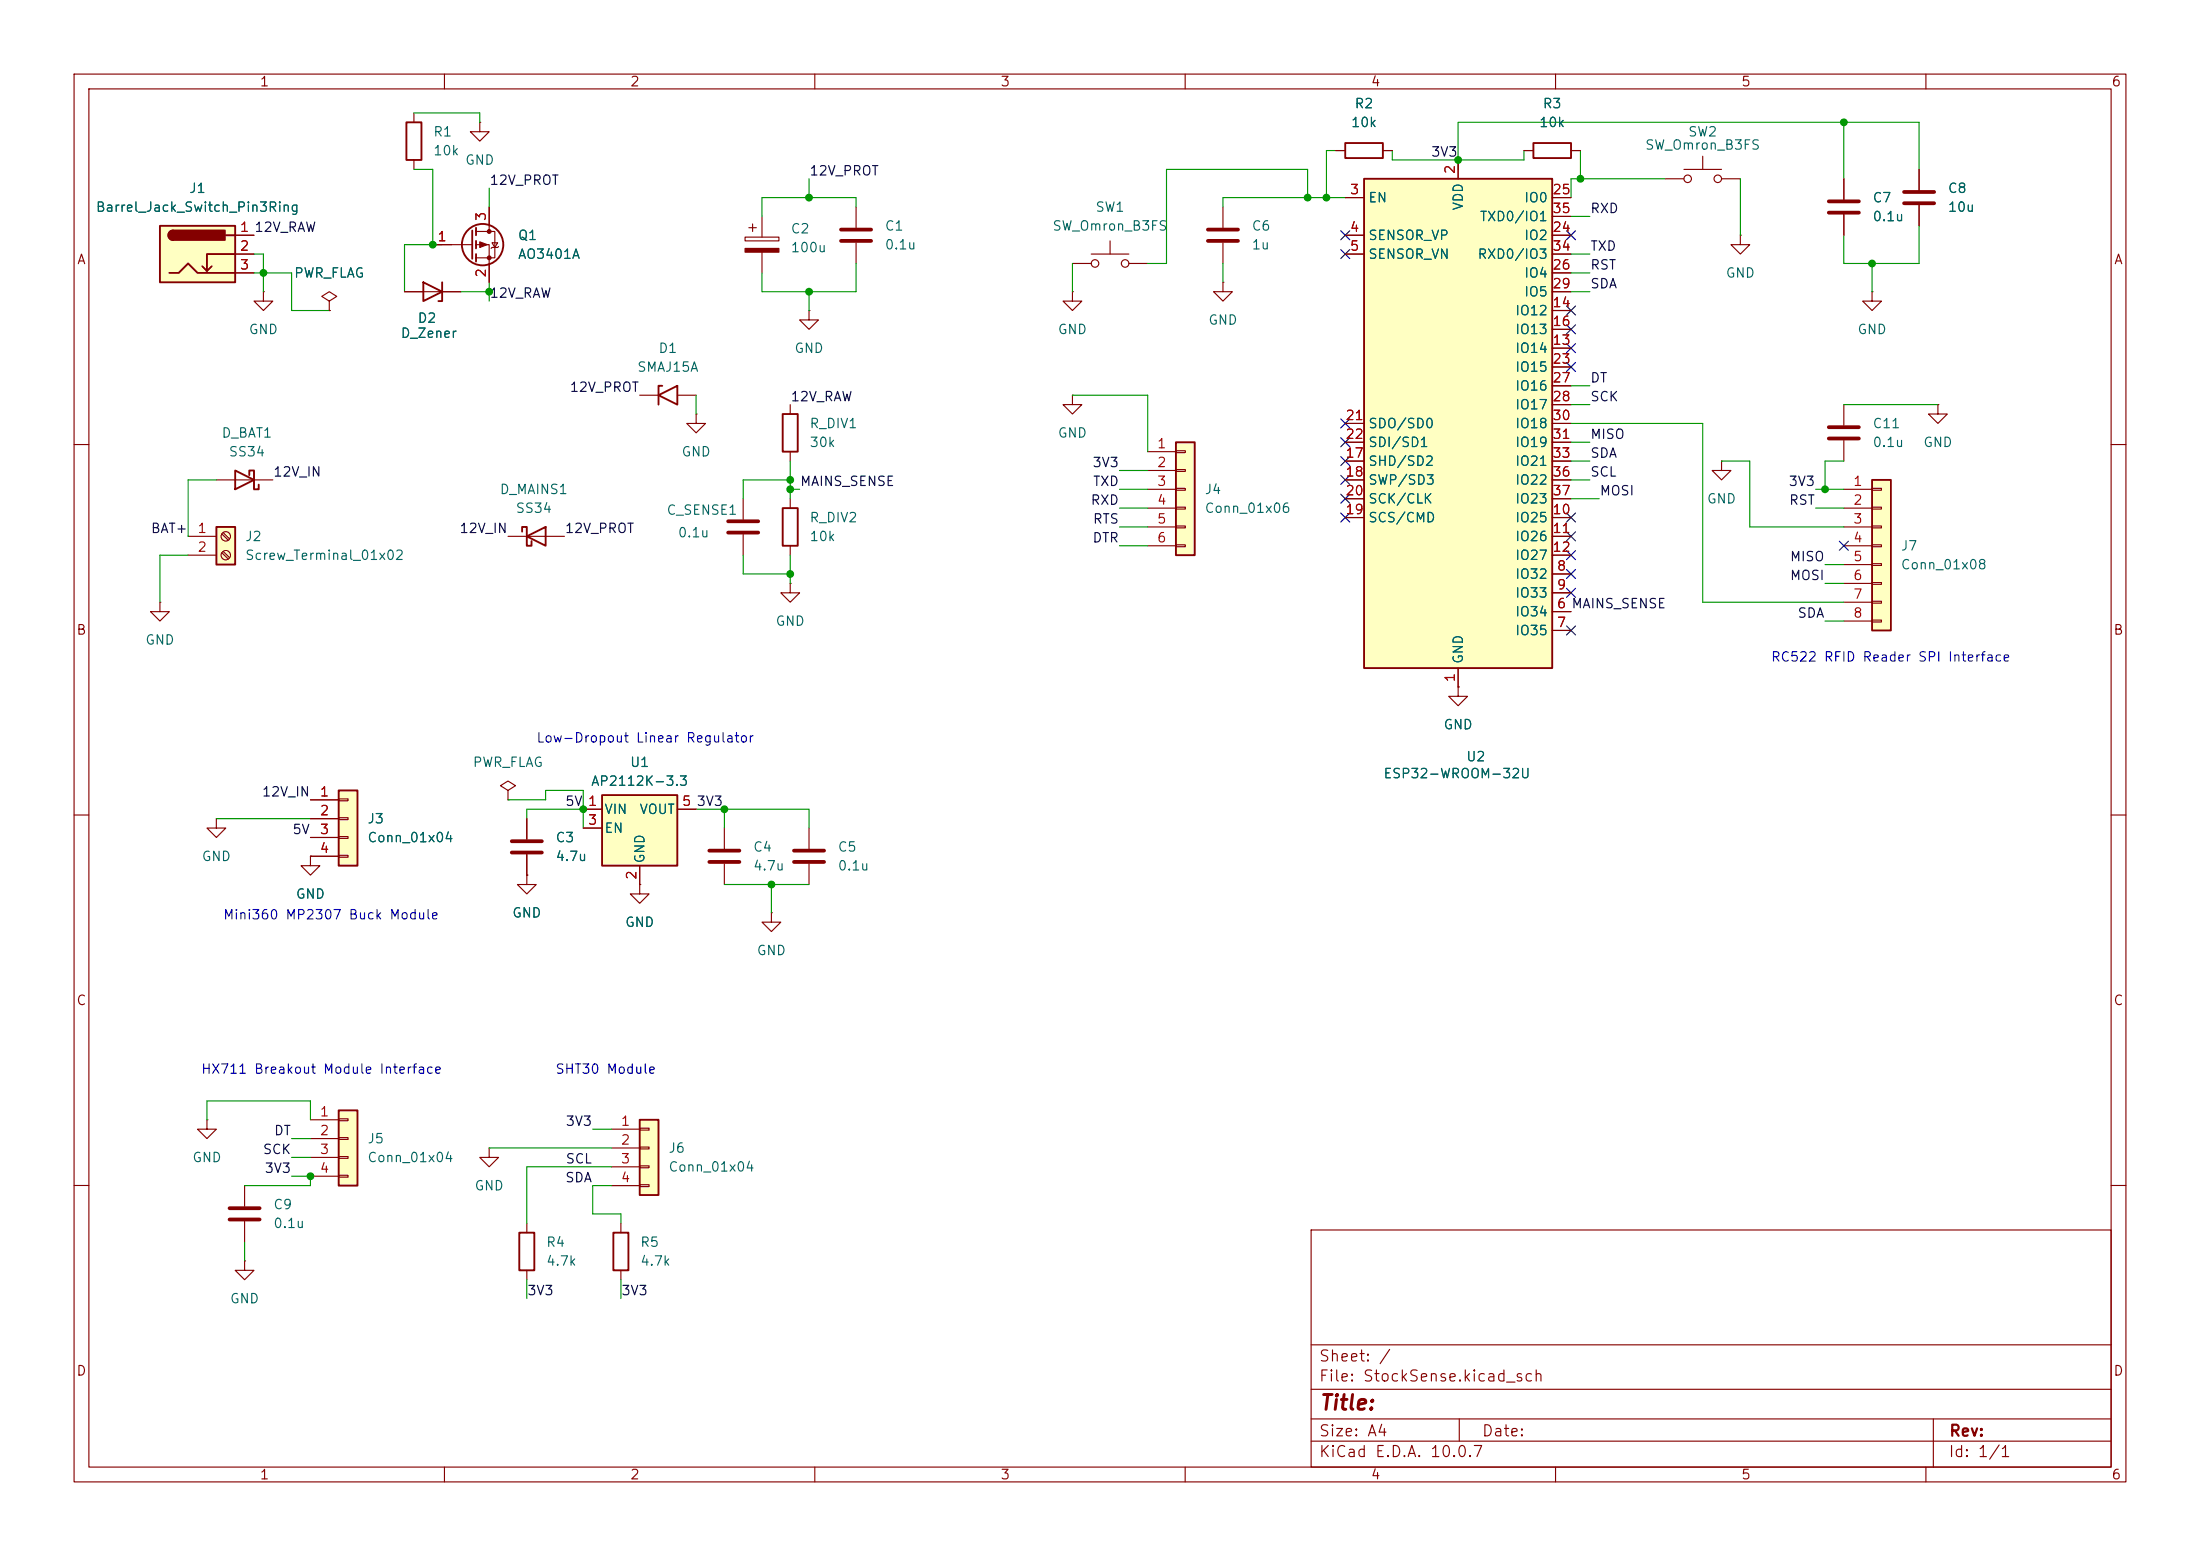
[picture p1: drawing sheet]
<svg xmlns="http://www.w3.org/2000/svg" width="297mm" height="210mm" viewBox="0 0 297 210" stroke-linecap="round" stroke-linejoin="round" font-family="sans-serif">
<g fill="none" stroke="#840000" stroke-width=".15">
<path d="M10 10h277v190h-277zM12 12h273v186h-273zM60 10v2M64.8 16.5v1.3h1.2l-1.2 1.3-1.3-1.3h1.3M64.8 16.5h.1M110 10v2M160 10v2M210 10v2M260 10v2M10 60h2M285 60h2M10 110h2"/>
<path d="M285 110h2M10 160h2M177 166h108v32h-108zM285 160h2M60 198v2M110 198v2M160 198v2M177 194.5h108M177 191.5h108M177 187.5h108M177 181.5h108M197 191.5v3"/>
<path d="M210 198v2M260 198v2M261 191.5v6.5"/>
</g>
<path d="M45.7 106.7h2.6v10.1h-2.6z" fill="#ffffc2"/>
<path d="M45.7 106.7h2.6v10.1h-2.6z" fill="none" stroke="#840000" stroke-width=".25"/>
<g fill="none" stroke="#840000" stroke-width=".15">
<path d="M29.2 110.5v1.3h1.3l-1.3 1.2-1.3-1.2h1.3M29.2 110.5h.1M41.9 108h3.8M41.9 110.5h3.8M41.9 113h3.8M41.9 115.6h3.8M45.7 107.8h1.3v.3h-1.3zM45.7 110.4h1.3v.2h-1.3zM45.7 112.9h1.3v.3h-1.3zM45.7 115.4h1.3v.3h-1.3zM68.6 106.7l1-.7-1-.6-1 .6 1 .7v1.3M68.6 108h.1"/>
<path d="M27.9 151.1v1.3h1.3l-1.3 1.3-1.2-1.3h1.2M27.9 151.1h.1"/>
</g>
<path d="M45.7 149.9h2.6v10.1h-2.6z" fill="#ffffc2"/>
<path d="M54.9 16.5h2v5.1h-2zM105.7 55.9h2v5.1h-2zM105.7 68.6h2v5.1h-2zM45.7 149.9h2.6v10.1h-2.6z" fill="none" stroke="#840000" stroke-width=".25"/>
<g fill="none" stroke="#840000" stroke-width=".15">
<path d="M55.9 15.2v1.3M55.9 21.6v1.3M106.7 54.6v1.3M106.7 61v1.2M106.7 67.3v1.3M106.7 73.7v1.2M41.9 151.1h3.8M41.9 153.7h3.8M41.9 156.2h3.8M41.9 158.8h3.8M45.7 151h1.3v.3h-1.3zM45.7 153.5h1.3v.3h-1.3z"/>
<path d="M45.7 156.1h1.3v.2h-1.3zM45.7 158.6h1.3v.3h-1.3z"/>
</g>
<path d="M86.4 151.1h2.5v10.2h-2.5z" fill="#ffffc2"/>
<path d="M86.4 151.1h2.5v10.2h-2.5z" fill="none" stroke="#840000" stroke-width=".25"/>
<path d="M82.5 152.4h3.9M82.5 154.9h3.9M82.5 157.5h3.9M86.4 152.3h1.2v.2h-1.2zM86.4 154.8h1.2v.3h-1.2zM86.4 157.4h1.2v.2h-1.2zM86.4 159.9h1.2v.2h-1.2zM33 170.2v1.3h1.3l-1.3 1.2-1.3-1.2h1.3M33 170.2h.1M33 160v2.8M33 164.8v2.8M82.5 160h3.9" fill="none" stroke="#840000" stroke-width=".15"/>
<path d="M31 163.1h4.1M31 164.6h4.1" fill="none" stroke="#840000" stroke-width=".51"/>
<path d="M252.7 64.8h2.6v20.3h-2.6z" fill="#ffffc2"/>
<g fill="none" stroke="#840000" stroke-width=".25">
<path d="M57.1 38.1l2.6 1.3-2.6 1.2zM59.7 38.1v2.5h-.5M63.8 31.1v3.8M64.3 30.7v1.1M64.3 32.5v1M64.3 34.3v1M88.9 53.3l2.5-1.2v2.5zM89.4 52.1h-.5v2.5M31.7 63.5l2.6 1.3-2.6 1.2zM33.7 64.1v-.6h.6v2.5h.6v-.6M70.5 71.8v-.7h.6v2.6h.7v-.7M71.1 72.4l2.6-1.3v2.6z"/>
<path d="M252.7 64.8h2.6v20.3h-2.6zM70.1 166.4h2v5.1h-2zM82.8 166.4h2v5.1h-2z"/>
<circle cx="65.2" cy="33" r="2.79"/>
</g>
<g fill="none" stroke="#840000" stroke-width=".15">
<path d="M35.6 39.4v1.2h1.2l-1.2 1.3-1.3-1.3h1.3M35.6 39.4h.1M54.6 39.4h7.6M58.4 33h5.4M64.3 31.2h2.5v3.6h-2.5M64.3 33h1.7v5.1M66 27.9v3.3M66.4 32.8h.8l-.4 .6zM67.3 33.3l-.1 .1h-.8l-.1 .1M100.6 32h4.6v.5h-4.6zM101.1 30.7h1M101.6 30.2v1"/>
<path d="M102.9 29.2v2.8M102.9 34v2.8M44.4 40.6l1.1-.6-1.1-.6-1 .6 1 .6v1.3M44.4 41.9h.1M86.4 53.3h2.5M91.4 53.3h2.6M94 55.9v1.3h1.2l-1.2 1.2-1.3-1.2h1.3M94 55.9h.1M29.2 64.8h7.6M68.6 72.4h7.6M100.3 67.3v2.8M100.3 72.1v2.8"/>
<path d="M106.7 78.7v1.3h1.2l-1.2 1.3-1.3-1.3h1.3M106.7 78.7h.1M248.9 66h3.8M248.9 68.6h3.8M248.9 71.1h3.8M248.9 73.7h3.8M248.9 76.2h3.8M248.9 78.7h3.8M252.7 65.9h1.3v.3h-1.3zM252.7 68.5h1.3v.2h-1.3zM252.7 71h1.3v.2h-1.3zM252.7 73.5h1.3v.3h-1.3z"/>
<path d="M252.7 76.1h1.3v.2h-1.3zM252.7 78.6h1.3v.3h-1.3zM21.6 81.3v1.3h1.3l-1.3 1.2-1.3-1.2h1.3M21.6 81.3h.1M248.9 81.3h3.8M248.9 83.8h3.8M252.7 81.2h1.3v.2h-1.3zM252.7 83.7h1.3v.2h-1.3zM41.9 115.6v1.2h1.3l-1.3 1.3-1.3-1.3h1.3M41.9 115.6h.1M71.1 118.1v1.3h1.3l-1.3 1.3-1.3-1.3h1.3M71.1 118.1h.1"/>
<path d="M71.1 110.5v2.8M71.1 115.3v2.8M86.4 119.4v1.3h1.2l-1.2 1.2-1.3-1.2h1.3M86.4 119.4h.1M97.8 111.8v2.8M97.8 116.6v2.8M109.2 111.8v2.8M109.2 116.6v2.8M104.1 123.2v1.3h1.3l-1.3 1.2-1.2-1.2h1.2M104.1 123.2h.1M66 154.9v1.3h1.3l-1.3 1.3-1.2-1.3h1.2M66 154.9h.1"/>
<path d="M71.1 165.1v1.3M71.1 171.5v1.2M83.8 165.1v1.3M83.8 171.5v1.2"/>
</g>
<g fill="#840000" stroke="#840000" stroke-width=".15">
<path d="M64.8 32.6l1 .4-1 .4z"/>
<path d="M100.6 33.5h4.6v.5h-4.6z"/>
<circle cx="66" cy="31.2" r=".25"/>
<circle cx="66" cy="34.8" r=".25"/>
</g>
<path d="M98.3 70.4h4.1M98.3 71.9h4.1M69.1 113.5h4.1M69.1 115.1h4.1M95.8 114.8h4M95.8 116.3h4M107.2 114.8h4.1M107.2 116.3h4.1" fill="none" stroke="#840000" stroke-width=".51"/>
<path d="M81.3 107.3h10.1v9.5h-10.1z" fill="#ffffc2"/>
<path d="M81.3 107.3h10.1v9.5h-10.1z" fill="none" stroke="#840000" stroke-width=".25"/>
<path d="M78.7 109.2h2.6M78.7 111.8h2.6M86.4 116.8v2.6M91.4 109.2h2.6" fill="none" stroke="#840000" stroke-width=".15"/>
<path d="M29.2 71.1h2.5v5.1h-2.5z" fill="#ffffc2"/>
<path d="M29.2 71.1h2.5v5.1h-2.5z" fill="none" stroke="#840000" stroke-width=".25"/>
<g fill="none" stroke="#840000" stroke-width=".15">
<path d="M25.4 72.4h3.8M25.4 74.9h3.8M29.9 72.1l.9 .8M29.9 74.6l.9 .8M30.1 71.9l.9 .8M30.1 74.4l.9 .9"/>
<circle cx="30.5" cy="72.4" r=".63"/>
<circle cx="30.5" cy="74.9" r=".63"/>
</g>
<path d="M21.6 30.5h10.1v7.6h-10.1z" fill="#ffffc2"/>
<path d="M207 19.3h5.1v2h-5.1zM21.6 30.5h10.1v7.6h-10.1zM22.9 36.8h1.2l1.3-1.2 1.3 1.2h5M23.4 31.1a.64 .64 0 0 0-.7 .7 .64 .64 0 0 0 .7 .6M28.6 35.9l-.7 .7M30.5 31.8h1.2M31.7 34.3h-3.8v2.3l-.6-.7" fill="none" stroke="#840000" stroke-width=".25"/>
<g fill="#840000" stroke="#840000" stroke-width=".25">
<path d="M22.9 31.3l.5-.2v1.3a.63 .63 0 0 1-.6-.4 .63 .63 0 0 1 .1-.7z"/>
<path d="M23.4 31.1h7v1.3h-7z"/>
</g>
<g fill="none" stroke="#840000" stroke-width=".15">
<path d="M31.7 31.8h2.6M31.7 34.3h2.6M31.7 36.8h2.6M115.6 27.9v2.8M115.6 32.8v2.8M205.7 20.3h1.3M212.1 20.3h1.3M109.2 41.9v1.3h1.3l-1.3 1.3-1.3-1.3h1.3M109.2 41.9h.1M248.9 54.6v2.8M248.9 59.4v2.8M261.6 54.6v1.3h1.3l-1.3 1.3-1.3-1.3h1.3"/>
<path d="M261.6 54.6h.1M232.4 62.2v1.3h1.3l-1.3 1.3-1.3-1.3h1.3M232.4 62.2h.1"/>
</g>
<path d="M113.5 31h4.1M113.5 32.5h4.1M246.9 57.7h4.1M246.9 59.2h4.1" fill="none" stroke="#840000" stroke-width=".51"/>
<path d="M184.1 24.1h25.4v66.1h-25.4z" fill="#ffffc2"/>
<path d="M181.6 19.3h5.1v2h-5.1zM184.1 24.1h25.4v66.1h-25.4z" fill="none" stroke="#840000" stroke-width=".25"/>
<g fill="none" stroke="#840000" stroke-width=".15">
<path d="M144.8 39.4v1.2h1.2l-1.2 1.3-1.3-1.3h1.3M144.8 39.4h.1M144.8 35.6h2.5M147.3 34.3h5.1M149.9 32.5v1.8M152.4 35.6h2.5M165.1 38.1v1.3h1.3l-1.3 1.2-1.3-1.2h1.3M165.1 38.1h.1M165.1 27.9v2.8M165.1 32.8v2.8M180.3 20.3h1.3M181.6 26.7h2.5"/>
<path d="M181.6 31.8h2.5M181.6 34.3h2.5M186.7 20.3h1.3M196.8 21.6v2.5M209.5 26.7h2.6M209.5 31.8h2.6M209.5 34.3h2.6M209.5 36.8h2.6M209.5 39.4h2.6M209.5 29.2h2.6M224.8 24.1h2.5M227.3 22.9h5.1"/>
<path d="M229.9 21.1v1.8M232.4 24.1h2.5M144.8 53.3v1.3h1.2l-1.2 1.3-1.3-1.3h1.3M144.8 53.3h.1M181.6 57.2h2.5M181.6 59.7h2.5M209.5 47h2.6M209.5 41.9h2.6M209.5 44.5h2.6M209.5 57.2h2.6M209.5 59.7h2.6M209.5 49.5h2.6"/>
<path d="M209.5 52.1h2.6M209.5 54.6h2.6M181.6 69.9h2.5M181.6 62.2h2.5M181.6 64.8h2.5M181.6 67.3h2.5M209.5 77.5h2.6M209.5 69.9h2.6M209.5 72.4h2.6M209.5 74.9h2.6M209.5 62.2h2.6M209.5 64.8h2.6"/>
<path d="M209.5 67.3h2.6M196.8 92.7v1.3h1.3l-1.3 1.3-1.2-1.3h1.2M196.8 92.7h.1M196.8 90.2v2.5M209.5 82.6h2.6M209.5 85.1h2.6M209.5 80h2.6"/>
<circle cx="147.8" cy="35.6" r=".51"/>
<circle cx="151.9" cy="35.6" r=".51"/>
<circle cx="227.8" cy="24.1" r=".51"/>
<circle cx="231.9" cy="24.1" r=".51"/>
</g>
<path d="M163.1 31h4M163.1 32.5h4" fill="none" stroke="#840000" stroke-width=".51"/>
<path d="M158.7 59.7h2.6v15.2h-2.6z" fill="#ffffc2"/>
<path d="M158.7 59.7h2.6v15.2h-2.6z" fill="none" stroke="#840000" stroke-width=".25"/>
<g fill="none" stroke="#840000" stroke-width=".15">
<path d="M31.7 31.8h2.6M31.7 34.3h2.6M31.7 36.8h2.6M54.6 39.4h2.5M58.4 33h2.6M59.7 39.4h2.5M66 27.9v2.6M66 35.6v2.5M180.3 20.3h1.3M181.6 31.8h2.5M181.6 34.3h2.5M181.6 26.7h2.5"/>
<path d="M186.7 20.3h1.3M196.8 21.6v2.5M205.7 20.3h1.3M209.5 39.4h2.6M209.5 31.8h2.6M209.5 34.3h2.6M209.5 36.8h2.6M209.5 26.7h2.6M209.5 29.2h2.6M212.1 20.3h1.3M234.9 31.8v1.2h1.3l-1.3 1.3-1.2-1.3h1.2M234.9 31.8h.1"/>
<path d="M248.9 24.1v2.8M248.9 29v2.8M252.7 39.4v1.2h1.3l-1.3 1.3-1.2-1.3h1.2M252.7 39.4h.1M259.1 22.9v2.8M259.1 27.7v2.8M44.4 41.9h.1M181.6 57.2h2.5M181.6 59.7h2.5M209.5 47h2.6M209.5 41.9h2.6M209.5 44.5h2.6"/>
<path d="M209.5 57.2h2.6M209.5 59.7h2.6M209.5 49.5h2.6M209.5 52.1h2.6M209.5 54.6h2.6M154.9 61h3.8M154.9 63.5h3.8M154.9 66h3.8M154.9 68.6h3.8M154.9 71.1h3.8M154.9 73.7h3.8M158.7 60.8h1.3v.3h-1.3z"/>
<path d="M158.7 63.4h1.3v.2h-1.3zM158.7 65.9h1.3v.3h-1.3zM158.7 68.5h1.3v.2h-1.3zM158.7 71h1.3v.2h-1.3zM158.7 73.5h1.3v.3h-1.3zM181.6 69.9h2.5M181.6 62.2h2.5M181.6 64.8h2.5M181.6 67.3h2.5M209.5 77.5h2.6M209.5 69.9h2.6M209.5 72.4h2.6"/>
<path d="M209.5 74.9h2.6M209.5 62.2h2.6M209.5 64.8h2.6M209.5 67.3h2.6M196.8 92.7h.1M196.8 90.2v2.5M209.5 82.6h2.6M209.5 85.1h2.6M209.5 80h2.6M41.9 115.6h.1M41.9 108h3.8M41.9 110.5h3.8"/>
<path d="M41.9 113h3.8M41.9 115.6h3.8M71.1 118.1h.1M71.1 110.5v2.8M71.1 115.3v2.8M78.7 109.2h2.6M78.7 111.8h2.6M86.4 119.4h.1M86.4 116.8v2.6M91.4 109.2h2.6"/>
</g>
<path d="M246.9 27.2h4.1M246.9 28.7h4.1M257 25.9h4.1M257 27.4h4.1" fill="none" stroke="#840000" stroke-width=".51"/>
<g fill="none" stroke="#009600" stroke-width=".15">
<path d="M55.9 15.2h8.9v1.3M248.9 16.5v7.6M34.3 36.8h5.1v5.1h5M34.3 34.3h1.3v5.1M55.9 22.9h2.5v10.1M59.7 33h-5.1v6.4M62.2 39.4h3.8M66 25.4v2.5M66 38.1v2.5M109.2 24.1v2.6M109.2 39.4v2.5M115.6 35.6v3.8h-12.7v-2.6"/>
<path d="M115.6 27.9v-1.2h-12.7v2.5M144.8 35.6v3.8M165.1 35.6v2.5M176.5 26.7v-3.8h-19v12.7h-2.6M180.3 20.3h-1.2v6.4M181.6 26.7h-16.5v1.2M188 20.3v1.3h17.7v-1.3M196.8 22.9v-6.4h62.3v6.4M212.1 36.8h2.5M212.1 34.3h2.5M212.1 39.4h2.5M212.1 29.2h2.5"/>
<path d="M213.4 20.3v3.8M224.8 24.1h-12.7v2.6M234.9 24.1v7.7M252.7 35.6v3.8M259.1 30.5v5.1h-10.2v-3.8M94 53.3v2.6M144.8 53.3h10.1v7.7M212.1 57.2h17.8v24.1h19M212.1 54.6h2.5M212.1 52.1h2.5M212.1 59.7h2.5M248.9 54.6h12.7"/>
<path d="M25.4 74.9h-3.8v6.4M29.2 64.8h-3.8v7.6M100.3 74.9v2.6h6.4M106.7 62.2v5.1M106.7 74.9v3.8M106.7 64.8h-6.4v2.5M106.7 66h1.2M151.1 68.6h3.8M151.1 71.1h3.8M151.1 66h3.8M151.1 73.7h3.8M151.1 63.5h3.8"/>
<path d="M212.1 64.8h2.5M212.1 67.3h3.8M212.1 62.2h2.5M232.4 62.2h3.8v8.9h12.7M245.1 68.6h3.8M245.1 66h3.8M246.4 78.7h2.5M246.4 76.2h2.5M248.9 62.2h-2.5v3.8M246.4 83.8h2.5M29.2 110.5h12.7M68.6 108h5.1v-1.3h5v5.1"/>
<path d="M78.7 109.2h-7.6v1.3M94 109.2h15.2v2.6M97.8 109.2v2.6M97.8 119.4h11.4M104.1 119.4v3.8M27.9 151.1v-2.5h14v2.5M39.4 158.8h2.5v1.2h-8.9M39.4 153.7h2.5M39.4 156.2h2.5M66 154.9h16.5M80 152.4h2.5M82.5 157.5h-11.4v7.6"/>
<path d="M33 167.6v2.6M71.1 172.7v2.6M82.5 160h-2.5v3.8h3.8v1.3M83.8 172.7v2.6"/>
</g>
<g fill="none" stroke="#000084" stroke-width=".15">
<path d="M181 31.1l1.2 1.3M181 33.7l1.2 1.2M182.2 31.1l-1.2 1.3M182.2 33.7l-1.2 1.2M211.5 31.1l1.2 1.3M212.7 31.1l-1.2 1.3M181 56.5l1.2 1.3M181 59.1l1.2 1.2M182.2 56.5l-1.2 1.3M182.2 59.1l-1.2 1.2M211.5 43.8l1.2 1.3M211.5 46.4l1.2 1.2"/>
<path d="M211.5 41.3l1.2 1.2M211.5 48.9l1.2 1.2M212.7 43.8l-1.2 1.3M212.7 46.4l-1.2 1.2M212.7 41.3l-1.2 1.2M212.7 48.9l-1.2 1.2M181 64.2l1.2 1.2M181 66.7l1.2 1.2M181 61.6l1.2 1.2M181 69.2l1.2 1.3M182.2 61.6l-1.2 1.2M182.2 64.2l-1.2 1.2"/>
<path d="M182.2 66.7l-1.2 1.2M182.2 69.2l-1.2 1.3M211.5 74.3l1.2 1.2M211.5 71.8l1.2 1.2M211.5 69.2l1.2 1.3M211.5 76.9l1.2 1.2M211.5 79.4l1.2 1.2M212.7 74.3l-1.2 1.2M212.7 71.8l-1.2 1.2M212.7 69.2l-1.2 1.3M212.7 76.9l-1.2 1.2M212.7 79.4l-1.2 1.2"/>
<path d="M248.3 73.1l1.2 1.2M249.5 73.1l-1.2 1.2M211.5 84.5l1.2 1.2M212.7 84.5l-1.2 1.2"/>
</g>
<g fill="#009600" stroke="#009600" stroke-width=".14">
<circle cx="41.9" cy="158.8" r=".46"/>
<circle cx="106.7" cy="77.5" r=".46"/>
<circle cx="106.7" cy="66" r=".46"/>
<circle cx="58.4" cy="33" r=".46"/>
<circle cx="35.6" cy="36.8" r=".46"/>
<circle cx="66" cy="39.4" r=".46"/>
<circle cx="104.1" cy="119.4" r=".46"/>
<circle cx="78.7" cy="109.2" r=".46"/>
<circle cx="97.8" cy="109.2" r=".46"/>
<circle cx="109.2" cy="39.4" r=".46"/>
<circle cx="106.7" cy="64.8" r=".46"/>
<circle cx="109.2" cy="26.7" r=".46"/>
<circle cx="213.4" cy="24.1" r=".46"/>
<circle cx="179.1" cy="26.7" r=".46"/>
<circle cx="196.8" cy="21.6" r=".46"/>
<circle cx="176.5" cy="26.7" r=".46"/>
<circle cx="252.7" cy="35.6" r=".46"/>
<circle cx="246.4" cy="66" r=".46"/>
<circle cx="248.9" cy="16.5" r=".46"/>
</g>
<text font-size="2" fill="#840000" x="178" y="190.8">Title:</text>
<g font-size="1.5" fill="#840000">
<text x="178" y="184.1">Sheet: /</text>
<text x="178" y="186.8">File: StockSense.kicad_sch</text>
<text x="178" y="197">KiCad E.D.A. 10.0.7</text>
<text x="178" y="194.2">Size: A4</text>
<text x="200" y="194.2">Date:</text>
<text x="263" y="197">Id: 1/1</text>
<text x="263" y="194.2">Rev:</text>
</g>
<g font-size="1.3" fill="#840000">
<text x="35" y="12">1</text>
<text x="85" y="12">2</text>
<text x="135" y="12">3</text>
<text x="185" y="12">4</text>
<text x="235" y="12">5</text>
<text x="285" y="12">6</text>
<text x="10.3" y="36">A</text>
<text x="285.3" y="36">A</text>
<text x="10.2" y="86">B</text>
<text x="285.2" y="86">B</text>
<text x="10.2" y="136">C</text>
<text x="285.2" y="136">C</text>
<text x="10.2" y="186">D</text>
<text x="285.2" y="186">D</text>
<text x="35" y="200">1</text>
<text x="85" y="200">2</text>
<text x="135" y="200">3</text>
<text x="185" y="200">4</text>
<text x="235" y="200">5</text>
<text x="285" y="200">6</text>
</g>
<g font-size="1.3" fill="#006464">
<text x="182.3" y="17.5">10k</text>
<text x="182.8" y="14.9">R2</text>
<text x="207.7" y="17.5">10k</text>
<text x="208.2" y="14.9">R3</text>
<text x="58.4" y="18.7">R1</text>
<text x="58.4" y="21.3">10k</text>
<text x="62.7" y="22.6">GND</text>
<text x="222" y="20.5">SW_Omron_B3FS</text>
<text x="227.8" y="18.7">SW2</text>
<text x="12.8" y="28.9">Barrel_Jack_Switch_Pin3Ring</text>
<text x="25.5" y="26.4">J1</text>
<text x="147.8" y="28.9">SW1</text>
<text x="184.6" y="27.6">EN</text>
<text x="197.8" y="28.5" transform="rotate(-90 197.8 28.5)">VDD</text>
<text x="205.7" y="27.6">IO0</text>
<text x="252.7" y="27.6">C7</text>
<text x="262.9" y="26.4">C8</text>
<text x="262.9" y="28.9">10u</text>
<text x="69.8" y="32.7">Q1</text>
<text x="69.8" y="35.3">AO3401A</text>
<text x="106.7" y="31.8">C2</text>
<text x="106.7" y="34.4">100u</text>
<text x="119.4" y="31.4">C1</text>
<text x="119.4" y="34">0.1u</text>
<text x="142" y="31.4">SW_Omron_B3FS</text>
<text x="168.9" y="31.4">C6</text>
<text x="168.9" y="34">1u</text>
<text x="184.6" y="32.7">SENSOR_VP</text>
<text x="184.6" y="35.3">SENSOR_VN</text>
<text x="199.4" y="35.3">RXD0/IO3</text>
<text x="199.7" y="30.2">TXD0/IO1</text>
<text x="205.7" y="32.7">IO2</text>
<text x="252.7" y="30.2">0.1u</text>
<text x="39.6" y="37.8">PWR_FLAG</text>
<text x="205.7" y="37.8">IO4</text>
<text x="205.7" y="40.3">IO5</text>
<text x="232.9" y="37.8">GND</text>
<text x="33.5" y="45.4">GND</text>
<text x="54" y="45.9">D_Zener</text>
<text x="56.3" y="43.9">D2</text>
<text x="88.8" y="48">D1</text>
<text x="107.2" y="48">GND</text>
<text x="142.7" y="45.4">GND</text>
<text x="163" y="44.1">GND</text>
<text x="204.5" y="48">IO14</text>
<text x="204.5" y="42.9">IO12</text>
<text x="204.5" y="45.4">IO13</text>
<text x="250.7" y="45.4">GND</text>
<text x="85.9" y="50.5">SMAJ15A</text>
<text x="204.5" y="50.5">IO15</text>
<text x="204.5" y="53">IO16</text>
<text x="29.8" y="59.4">D_BAT1</text>
<text x="109.2" y="58.1">R_DIV1</text>
<text x="142.7" y="59.4">GND</text>
<text x="184.6" y="58.1">SDO/SD0</text>
<text x="204.5" y="55.6">IO17</text>
<text x="204.5" y="58.1">IO18</text>
<text x="252.7" y="58.1">C11</text>
<text x="30.8" y="61.9">SS34</text>
<text x="91.9" y="61.9">GND</text>
<text x="109.2" y="60.7">30k</text>
<text x="184.6" y="63.2">SHD/SD2</text>
<text x="184.6" y="65.7">SWP/SD3</text>
<text x="184.6" y="60.7">SDI/SD1</text>
<text x="204.5" y="60.7">IO19</text>
<text x="204.5" y="63.2">IO21</text>
<text x="204.5" y="65.7">IO22</text>
<text x="252.7" y="60.7">0.1u</text>
<text x="259.6" y="60.7">GND</text>
<text x="67.4" y="67">D_MAINS1</text>
<text x="69.5" y="69.5">SS34</text>
<text x="89.9" y="69.8">C_SENSE1</text>
<text x="109.2" y="70.8">R_DIV2</text>
<text x="162.5" y="67">J4</text>
<text x="162.5" y="69.5">Conn_01x06</text>
<text x="184.6" y="70.8">SCS/CMD</text>
<text x="184.6" y="68.3">SCK/CLK</text>
<text x="204.5" y="70.8">IO25</text>
<text x="204.5" y="68.3">IO23</text>
<text x="230.3" y="68.3">GND</text>
<text x="33" y="73.4">J2</text>
<text x="33" y="75.9">Screw_Terminal_01x02</text>
<text x="91.4" y="72.8">0.1u</text>
<text x="109.2" y="73.4">10k</text>
<text x="204.5" y="73.4">IO26</text>
<text x="204.5" y="75.9">IO27</text>
<text x="256.5" y="74.6">J7</text>
<text x="256.5" y="77.2">Conn_01x08</text>
<text x="204.5" y="83.5">IO34</text>
<text x="204.5" y="78.4">IO32</text>
<text x="204.5" y="81">IO33</text>
<text x="19.5" y="87.3">GND</text>
<text x="104.6" y="84.8">GND</text>
<text x="197.8" y="89.7" transform="rotate(-90 197.8 89.7)">GND</text>
<text x="204.5" y="86.1">IO35</text>
<text x="194.8" y="98.8">GND</text>
<text x="63.7" y="103.8">PWR_FLAG</text>
<text x="79.7" y="106.4">AP2112K-3.3</text>
<text x="85" y="103.8">U1</text>
<text x="186.7" y="105.4">ESP32-WROOM-32U</text>
<text x="197.9" y="103.1">U2</text>
<text x="49.5" y="111.5">J3</text>
<text x="49.5" y="114">Conn_01x04</text>
<text x="74.9" y="114">C3</text>
<text x="81.5" y="110.2">VIN</text>
<text x="81.5" y="112.7">EN</text>
<text x="86.2" y="110.2">VOUT</text>
<text x="27.1" y="116.5">GND</text>
<text x="74.9" y="116.5">4.7u</text>
<text x="87.3" y="116.6" transform="rotate(-90 87.3 116.6)">GND</text>
<text x="101.6" y="115.3">C4</text>
<text x="101.6" y="117.8">4.7u</text>
<text x="113" y="115.3">C5</text>
<text x="113" y="117.8">0.1u</text>
<text x="39.8" y="121.6">GND</text>
<text x="69.1" y="124.2">GND</text>
<text x="84.3" y="125.4">GND</text>
<text x="102.1" y="129.2">GND</text>
<text x="49.5" y="154.6">J5</text>
<text x="90.2" y="155.9">J6</text>
<text x="25.9" y="157.2">GND</text>
<text x="49.5" y="157.2">Conn_01x04</text>
<text x="64" y="161">GND</text>
<text x="90.2" y="158.4">Conn_01x04</text>
<text x="36.8" y="163.5">C9</text>
<text x="36.8" y="166.1">0.1u</text>
<text x="73.6" y="168.6">R4</text>
<text x="73.6" y="171.1">4.7k</text>
<text x="86.3" y="168.6">R5</text>
<text x="86.3" y="171.1">4.7k</text>
<text x="31" y="176.2">GND</text>
</g>
<g font-size="1.3" fill="#0f0f0f">
<text x="193.1" y="21.5">3V3</text>
<text x="66" y="25.3">12V_PROT</text>
<text x="109.2" y="24">12V_PROT</text>
<text x="214.6" y="29.1">RXD</text>
<text x="34.3" y="31.6">12V_RAW</text>
<text x="214.6" y="34.2">TXD</text>
<text x="66" y="40.5">12V_RAW</text>
<text x="214.6" y="39.2">SDA</text>
<text x="214.6" y="36.7">RST</text>
<text x="76.8" y="53.2">12V_PROT</text>
<text x="214.6" y="51.9">DT</text>
<text x="106.7" y="54.5">12V_RAW</text>
<text x="214.6" y="54.5">SCK</text>
<text x="214.6" y="59.6">MISO</text>
<text x="36.8" y="64.6">12V_IN</text>
<text x="107.9" y="65.9">MAINS_SENSE</text>
<text x="147.4" y="63.4">3V3</text>
<text x="147.5" y="65.9">TXD</text>
<text x="214.6" y="62.1">SDA</text>
<text x="214.6" y="64.6">SCL</text>
<text x="241.4" y="65.9">3V3</text>
<text x="147.2" y="68.5">RXD</text>
<text x="147.5" y="71">RTS</text>
<text x="215.9" y="67.2">MOSI</text>
<text x="241.4" y="68.5">RST</text>
<text x="20.3" y="72.3">BAT+</text>
<text x="61.9" y="72.3">12V_IN</text>
<text x="76.2" y="72.3">12V_PROT</text>
<text x="147.4" y="73.5">DTR</text>
<text x="241.6" y="76.1">MISO</text>
<text x="241.6" y="78.6">MOSI</text>
<text x="242.6" y="83.7">SDA</text>
<text x="35.3" y="107.8">12V_IN</text>
<text x="39.4" y="112.9">5V</text>
<text x="76.2" y="109.1">5V</text>
<text x="94" y="109.1">3V3</text>
<text x="36.9" y="153.5">DT</text>
<text x="76.3" y="152.3">3V3</text>
<text x="35.4" y="156.1">SCK</text>
<text x="35.6" y="158.6">3V3</text>
<text x="76.2" y="159.9">SDA</text>
<text x="76.3" y="157.4">SCL</text>
<text x="71.1" y="175.1">3V3</text>
<text x="83.8" y="175.1">3V3</text>
</g>
<g font-size="1.3" fill="#a90000">
<text x="196.7" y="23.6" transform="rotate(-90 196.7 23.6)">2</text>
<text x="65.9" y="29.9" transform="rotate(-90 65.9 29.9)">3</text>
<text x="182.1" y="26.5">3</text>
<text x="209.5" y="26.5">25</text>
<text x="209.5" y="29.1">35</text>
<text x="32.3" y="31.6">1</text>
<text x="32.3" y="34.2">2</text>
<text x="59" y="32.9">1</text>
<text x="182.1" y="31.6">4</text>
<text x="182.1" y="34.2">5</text>
<text x="209.5" y="31.6">24</text>
<text x="209.5" y="34.2">34</text>
<text x="32.3" y="36.7">3</text>
<text x="65.9" y="37.6" transform="rotate(-90 65.9 37.6)">2</text>
<text x="209.5" y="41.8">14</text>
<text x="209.5" y="36.7">26</text>
<text x="209.5" y="39.2">29</text>
<text x="209.5" y="46.9">13</text>
<text x="209.5" y="44.3">16</text>
<text x="209.5" y="49.4">23</text>
<text x="209.5" y="51.9">27</text>
<text x="181.5" y="57">21</text>
<text x="181.5" y="59.6">22</text>
<text x="209.5" y="54.5">28</text>
<text x="209.5" y="57">30</text>
<text x="209.5" y="59.6">31</text>
<text x="156.1" y="60.8">1</text>
<text x="156.1" y="63.4">2</text>
<text x="156.1" y="65.9">3</text>
<text x="181.5" y="62.1">17</text>
<text x="181.5" y="64.6">18</text>
<text x="209.5" y="62.1">33</text>
<text x="209.5" y="64.6">36</text>
<text x="250.1" y="65.9">1</text>
<text x="156.1" y="68.4">4</text>
<text x="156.1" y="71">5</text>
<text x="181.5" y="69.7">19</text>
<text x="181.5" y="67.2">20</text>
<text x="209.5" y="69.7">10</text>
<text x="209.5" y="67.2">37</text>
<text x="250.1" y="68.4">2</text>
<text x="250.1" y="71">3</text>
<text x="26.6" y="72.3">1</text>
<text x="26.6" y="74.8">2</text>
<text x="156.1" y="73.5">6</text>
<text x="209.5" y="72.3">11</text>
<text x="209.5" y="74.8">12</text>
<text x="210.1" y="77.3">8</text>
<text x="250.1" y="73.5">4</text>
<text x="250.1" y="76.1">5</text>
<text x="210.1" y="82.4">6 MAINS_SENSE</text>
<text x="210.1" y="79.9">9</text>
<text x="210.1" y="82.4">6</text>
<text x="250.1" y="78.6">6</text>
<text x="250.1" y="81.1">7</text>
<text x="250.1" y="83.7">8</text>
<text x="210.1" y="85">7</text>
<text x="196.7" y="92.2" transform="rotate(-90 196.7 92.2)">1</text>
<text x="43.1" y="107.8">1</text>
<text x="43.1" y="110.4">2</text>
<text x="43.1" y="112.9">3</text>
<text x="79.3" y="109.1">1</text>
<text x="79.3" y="111.6">3</text>
<text x="92" y="109.1">5</text>
<text x="43.1" y="115.4">4</text>
<text x="86.2" y="118.8" transform="rotate(-90 86.2 118.8)">2</text>
<text x="43.1" y="151">1</text>
<text x="43.1" y="153.5">2</text>
<text x="83.7" y="152.3">1</text>
<text x="83.7" y="154.8">2</text>
<text x="43.1" y="156.1">3</text>
<text x="43.1" y="158.6">4</text>
<text x="83.7" y="157.3">3</text>
<text x="83.7" y="159.9">4</text>
</g>
<g font-size="1.3" fill="#0000c2">
<text x="239" y="89.6">RC522 RFID Reader SPI Interface</text>
<text x="72.3" y="100.5">Low-Dropout Linear Regulator</text>
<text x="30" y="124.4">Mini360 MP2307 Buck Module</text>
<text x="27.1" y="145.2">HX711 Breakout Module Interface</text>
<text x="74.9" y="145.2">SHT30 Module</text>
</g>
</svg>
